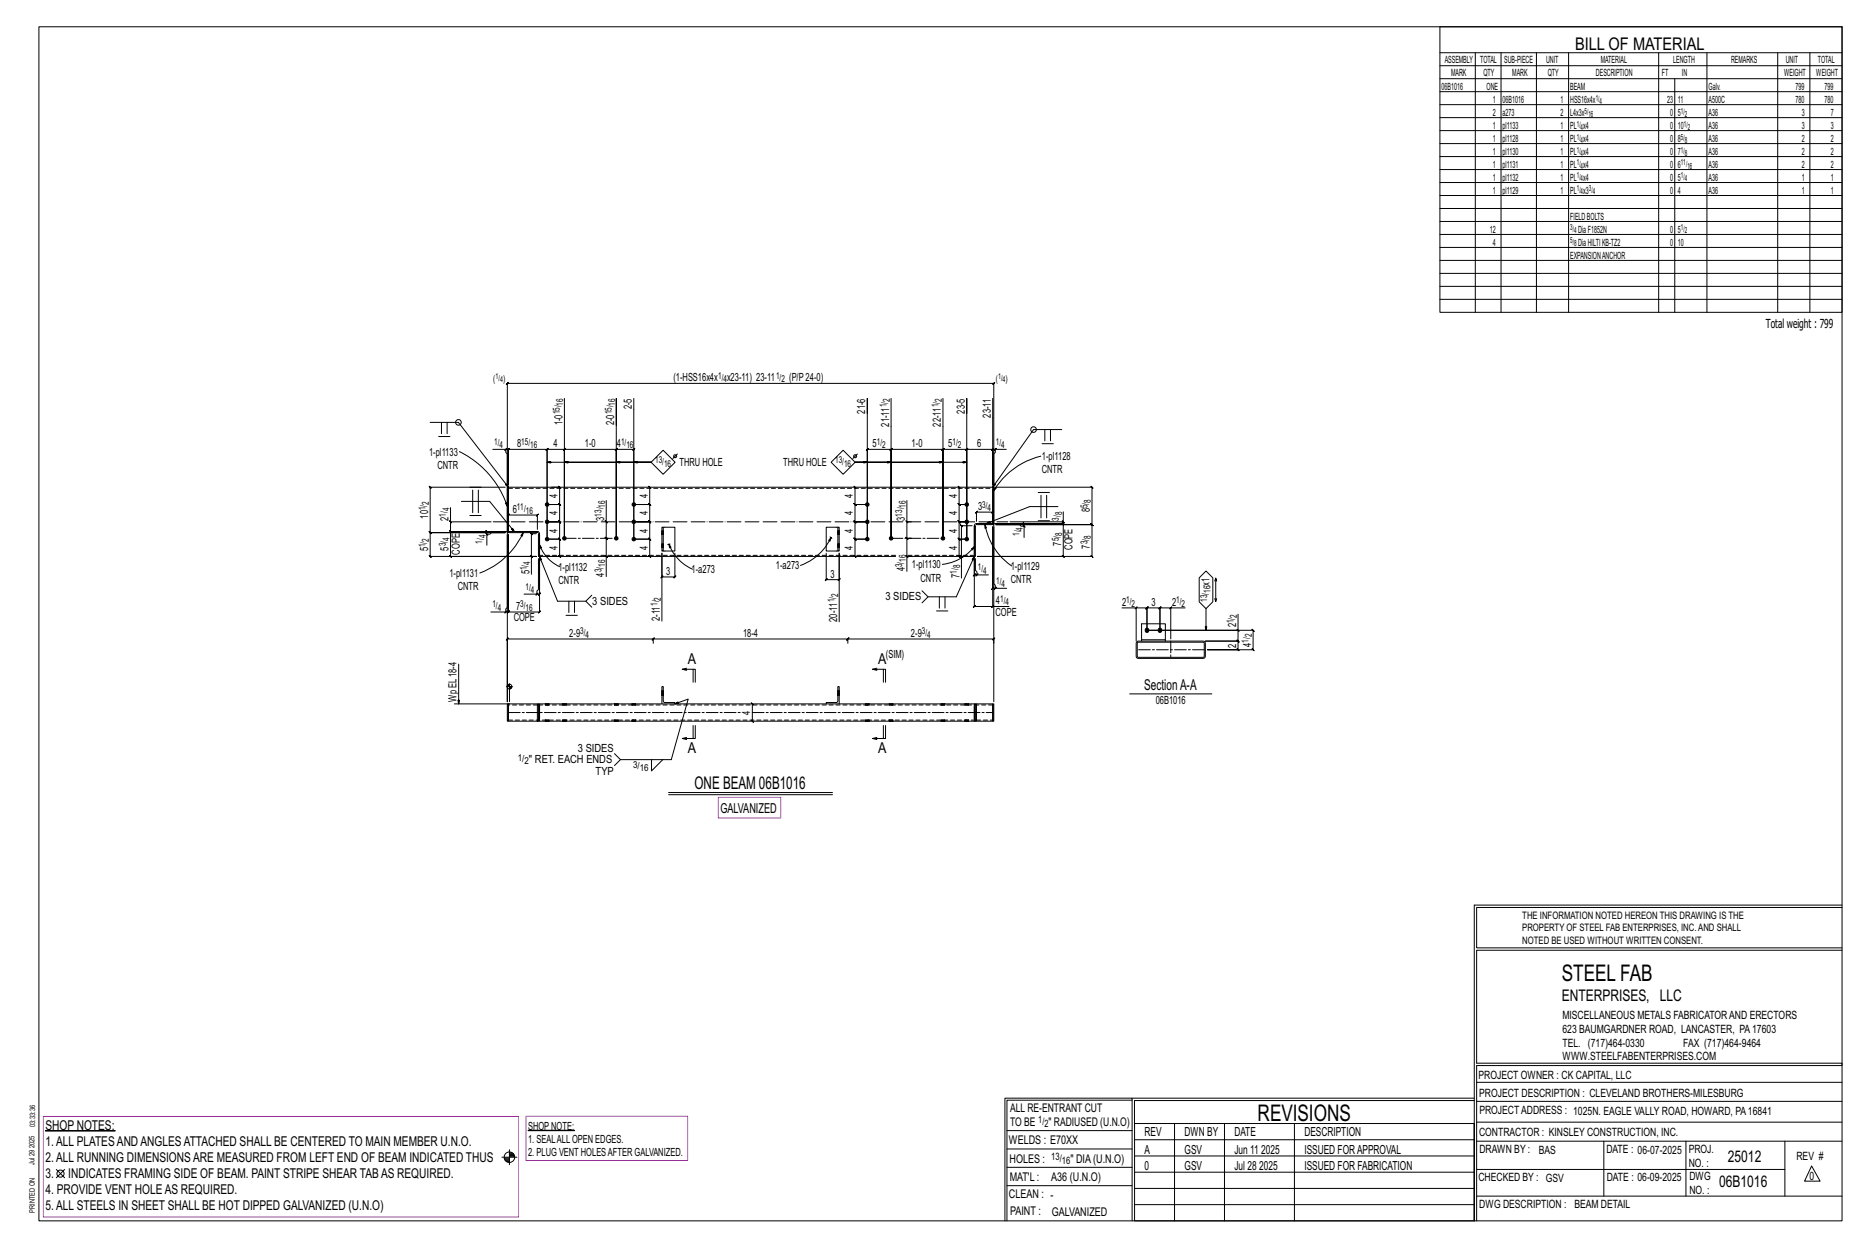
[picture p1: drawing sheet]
<svg xmlns="http://www.w3.org/2000/svg" width="914mm" height="610mm" viewBox="0 0 914 610" stroke-linecap="round" stroke-linejoin="round" font-family="sans-serif">
<g fill="#000" stroke="#000" stroke-width=".49">
<path d="M22 553h34zM259 553h22z"/>
<circle cx="268" cy="247" r=".9"/>
<circle cx="268" cy="255" r=".9"/>
<circle cx="310" cy="247" r=".9"/>
<circle cx="310" cy="255" r=".9"/>
<circle cx="425" cy="247" r=".9"/>
<circle cx="425" cy="255" r=".9"/>
<circle cx="473" cy="255" r=".9"/>
<circle cx="473" cy="247" r=".9"/>
<circle cx="268" cy="264" r=".9"/>
<circle cx="276" cy="263" r=".9"/>
<circle cx="302" cy="263" r=".9"/>
<circle cx="310" cy="264" r=".9"/>
<circle cx="425" cy="264" r=".9"/>
<circle cx="436" cy="263" r=".9"/>
<circle cx="462" cy="263" r=".9"/>
<circle cx="473" cy="264" r=".9"/>
<circle cx="561" cy="308" r="1"/>
<circle cx="568" cy="308" r="1"/>
</g>
<g fill="none" stroke="#000" stroke-width=".49">
<path d="M19 13h883v584h-883zM705 13h197v140h-197zM705 26h197M705 32h197M705 39h197M722 26v127M735 26v127M752 26v127M768 26v127M812 26v127M820 39v114M836 26v127"/>
<path d="M870 26v127M886 26v127M705 45h197M705 51h197M705 58h197M705 64h197M705 70h197M705 77h197M705 83h197M705 89h197M705 96h197M705 102h197"/>
<path d="M705 108h197M705 115h197M705 121h197M705 127h197M705 134h197M705 140h197M705 146h197M276 195v68M310 195v69M436 195v68M462 195v68M486 195v42"/>
<path d="M211 207h13l25 31-1-1 1 1h237v19v-19l1-1-1 1 20-28h14M215 214h5M216 207v5M219 207v5M241 220h7v1v1v15M248 220h1h-1l1-1v1v17v-17h-1l1-1v1h19h-1l1-1v1v44M302 208v-13v68M425 202v-7v69M473 202v-7v69M487 220l1-1-1 1zM487 220h-1v-1l-1 1h1v17M493 220h-6v1l-1 1v15"/>
<path d="M510 217h6M511 210v6M514 210v6M225 221a46 46 0 0 1 23 27M230 238h6M231 240v11M234 240v11M247 220l1-1zM247 238h-36h-1l1 1v-1v23l-1-1 1 1h36h-36l-1-1 1 1v11h-1l1 1v-1h52h-42v1l-1-1h1v-12v1l-1-1h1h27M248 238h1v23h-1zM249 239v21h15v1v10M268 226h51h-43"/>
<path d="M270 238h4h-1l1 1v-1v9l-1-1 1 1h-6h6l-1-1 1 1v8h-1l1 1v-1h-6h6h-1l1 1v-1v9l-1-1 1 1h-6M302 226h17h-9M318 238l1 1-1-1v9v-1l1 1h-1h-8h8v-1l1 1h-1v8l1 1-1-1h-8h8l1 1-1-1v9v-1l1 1h-1h-8M319 226l6-6 5 6-5 6zM332 222l-3 2M407 226l6-6 6 6-6 6zM419 238h-1l1 1v-1v9l-1-1 1 1h6h-6l-1-1 1 1v8h-1l1 1v-1h6h-6h-1l1 1v-1v9l-1-1 1 1h6M420 222l-3 2M425 226h-6h17M462 226h-43h54M469 238l1 1-1-1v9v-1l1 1h-1h4h-4v-1l1 1h-1v8l1 1-1-1h4h-4l1 1-1-1v9v-1l1 1h-1h4M486 239v17h-8l-1 1v14"/>
<path d="M486 237v-17v-1l-1 1h1h-13l1-1-1 1v44M487 238l1 1-2 1zM488 238h47h-1l1 1v-1v19l-1-1 1 1h-47h47l-1-1 1 1v15h-1l1 1v-1h-56h41l1 1-1-1v-16l1 1-1-1h-33M509 223a37 37 0 0 0-23 17M220 255l1 1zM221 248v7h19M221 255v5h-1l1 1v-1h27M226 245h14l12 15M230 252h6M247 246h1v2zM249 259v-7h-1l1-1v1h14l1-1-1 1v7M297 245v10h-1l1 1v-1v8h-1l1 1v-1h1h-2l1 1v-1v9"/>
<path d="M324 258h1v12h-1zM325 258h5v12h-5M410 258h1v12h-1zM410 258h-6v12h6M443 255l1 1zM444 255v8h-1l1 1v-1h2h-3l1 1v-1v9h33l-9 20h-14l-3-3M444 245v10h2M476 257h-5h-1l1 1v-1v15M477 257v15zM478 256h8v1h-8zM478 255v-4h-1l1-1v1h8h-1l1-1v1v4M482 257l1 1h-1z"/>
<path d="M482 257a31 31 0 0 0 13 20M486 258v28h1v2h6M487 256h14l1 1-1-1v1M488 257h11h1h1v6M501 257l1 1zM508 255h6M508 241h6M510 242v11M512 242v11M518 248h-14l-21 8M520 255l1 1zM520 250v5h-26"/>
<path d="M520 255v1l1 1-1-1h-33M238 261l1 1zM247 261h-6h-1h-2v6M248 260h-10l1 1-1-1v1M248 262v35v1v1h-8M249 260h14v1h-14zM256 261v1h-1zM256 261a38 38 0 0 1-21 19M260 272l1 1zM263 272h-3v9M263 261h-3l1 1-1-1v11M264 261v11z"/>
<path d="M264 273v15l-1 1v2h-6M264 267l1 1h-1zM264 267a19 19 0 0 0 10 10M264 272l9 22h14l3-3M264 272h174M268 264v-44h-1l1-1v1h8l1-1-1 1v43v-43l1-1-1 1h26h-1l1-1v1v43v-43h-1l1-1v1h8l1-1-1 1v44M268 264h6l-1-1 1 1v8h-1l1 1v-1h-6M296 272l1 1zM298 272h-1v10M310 264h8v-1l1 1h-1v8l1 1-1-1h-8M327 266l1 2zM327 266a22 22 0 0 0 12 12"/>
<path d="M327 266h.1M328 266h-1M330 271v11h1l-1 1v-1h-6h1l-1 1v-1v-11v33M404 271v13l1-1-1 1h7h-1l1-1v1v-13v33M406 263h1M407 263l-1 2v-1zM407 263a26 26 0 0 1-15 14M407 263h.1M425 264v-44h-1l1-1v1h11l1-1-1 1v43v-43l1-1-1 1h26h-1l1-1v1v43v-43h-1l1-1v1h11l1-1-1 1v44M425 264h-6l-1-1 1 1v8h-1l1 1v-1h6M443 272l1 1zM446 272h-2v8"/>
<path d="M470 272l1 1zM473 264h-4v-1l1 1h-1v8l1 1-1-1h4M476 269l1-2-1 2zM476 272h-5v11M477 267a23 23 0 0 1-16 9M477 273v6l1 1v1h6M247 300l1-1zM262 291l1-1zM263 291h1l1-1-1 1v-18v26h1l-1 1v-1h-15l-1 1 1-1v-37v37l-1 1 1-1h-1M278 294v6M281 294v6M287 294l3 3"/>
<path d="M454 292l-3 3M458 299h6M460 292v6M463 292v6M478 281h-1l-1 1 1-1v-8v24h-1l1-1v1h9M479 281l-1 1zM485 297l1-1zM487 288l1-1-1 1zM487 288h-1v-1l-1 1h1v-30v39h8M549 297h7v17M556 298l1-1zM556 297h5v1l1-1h-1v11h45v-8"/>
<path d="M573 298l1-1zM573 297h-5l-1 1 1-1v11v-11l-1 1 1-1h-7h1l-1 1v-1v11h52l1 1-1-1v10v-1l1 1h-1h-22h15h1l-1-1v1v-4h1l-1-1v1h-16h16h1l-1-1v1v-6M580 297h-7v16M587 283l3-4 4 4v11l-4 4-3-4zM590 298v10M595 293v1l1-1M595 283v1M596 284l-1-1v11M277 301h6M319 313l1-1zM320 313h95l1-1-1 3M320 315v-3l-1 1h1h-72l1-1-1 1v30v-155l1-1-1 1h238l1-1-1 1v155"/>
<path d="M415 313l1-1zM415 313h71l1-1-1 3M556 314h33l1 1v6l-1 1h-32l-1-1zM557 314h32v7l-32 1zM559 314v-1h11v1M559 313v-8h11v8M606 308l1 1zM225 325v19M248 336h3M248 335v1M249 335v1M249 335v8"/>
<path d="M250 336v1M250 336h.1M324 338h.1M325 338h.1M336 328l-2-1h6v7M336 327h-2M339 327v7M410 338h.1M411 338h.1M429 328l-2-1h6v7M429 327h-2M432 327v7"/>
<path d="M553 339h40M222 344h27M248 344h1v9h-1zM263 353h-14v-9h14v9h1M263 344h1M263 345h1M263 352h1M264 344v9zM264 345v7M264 353h214M264 344h213M267 344h.1"/>
<path d="M267 345h.1M267 352h.1M267 353h.1M269 344h.1M269 345h.1M269 352h.1M269 353h.1M275 344h.1M275 345h.1M275 352h.1M275 353h.1M277 344h.1"/>
<path d="M277 345h.1M277 352h.1M277 353h.1M301 344h.1M301 345h.1M301 352h.1M301 353h.1M303 344h.1M303 345h.1M303 352h.1M303 353h.1M309 344h.1"/>
<path d="M309 345h.1M309 352h.1M309 353h.1M311 344h.1M311 345h.1M311 352h.1M311 353h.1M324 340h.1M324 344v-8h1v7v1h7v-1l-2 1 7-2-8 30h-25l-3-3M325 340h.1M339 355v6M340 355v6h-6l2 1"/>
<path d="M368 352l1 1zM368 344l1 1-1-1v9M404 344l6-1v-7h1v8M410 340h.1M411 340h.1M424 344h.1M424 345h.1M424 352h.1M424 353h.1M425 344h.1M425 345h.1M425 352h.1"/>
<path d="M425 353h.1M432 355v6M433 355v6h-6l2 1M435 344h.1M435 345h.1M435 352h.1M435 353h.1M437 344h.1M437 345h.1M437 352h.1M437 353h.1M461 344h.1"/>
<path d="M461 345h.1M461 352h.1M461 353h.1M462 344h.1M462 345h.1M462 352h.1M462 353h.1M472 344h.1M472 345h.1M472 352h.1M472 353h.1M474 344h.1"/>
<path d="M474 345h.1M474 352h.1M474 353h.1M477 345v7M477 345h1M477 352h1M477 344v9M478 344h8v9h-8zM478 344h-1v9M486 344v9zM304 372l-3 3M319 372v5l5-5"/>
<path d="M336 361h-2M429 361h-2M327 388h81M327 389h81M722 443v154M722 443h180M902 444h-179v20h179M902 465h-179v55h179v1h-179v76M554 538h-61v59M554 537h168M722 538h-167v13M723 539h179"/>
<path d="M723 530h179M493 553h61M555 550h167v47h-167zM555 558h167M575 550v47M599 550v47M634 550v47M723 549h179M723 558h179M785 558v27M825 558v27M874 558v27"/>
<path d="M28 572l4 4M32 572l-4 4M246 566h7M247 567h2M247 568h2M248 568h1M249 562v8M249 566h3M249 565h3M249 564h2M493 571h61M493 562h61"/>
<path d="M555 573h167M555 566h167M723 572h151M887 570l4 8h-8zM492 597v-60h62v60M493 580h61M555 589h167M555 581h167M723 585h179"/>
<circle cx="224" cy="207" r="1.4"/>
<circle cx="506" cy="210" r="1.4"/>
<circle cx="330" cy="223" r=".7"/>
<circle cx="419" cy="223" r=".7"/>
<circle cx="249" cy="336" r="1.2"/>
<circle cx="30" cy="574" r="1.8"/>
<circle cx="249" cy="566" r="2.6"/>
</g>
<path d="M352 390h30v10h-30zM21 546h233v49h-233zM257 546h80v22h-80z" fill="none" stroke="#f0f" stroke-width=".5"/>
<g fill="none" stroke="#000" stroke-width=".49" stroke-dasharray="2 1.4">
<path d="M249 239h237M324 260h1M410 260h1zM411 260h.1M324 261h1zM324 261h.1M324 261h1M324 268h1zM324 268h.1M324 267l1 1M324 267h1M324 266h1"/>
<path d="M325 261h-1h1M325 267h-1l1 1M410 266h1zM410 267h1l-1-1M410 260l1 1-1-1M411 266h.1M411 267l-1-1M411 267h-1M411 268h-1M411 260h-1M411 261h-1M438 272h-174"/>
<path d="M477 272h-33M324 339h1M324 338h1M324 338h.1M324 340h1M324 339l1 1M325 338h-1M325 338h.1M325 339h-1l1 1M410 339h1h-1M411 338h-1M411 339h-1"/>
<path d="M411 340h-1M411 338h.1M411 339l-1-1M249 352h14M263 345h-14M264 345h213M267 352h.1M267 352v1M267 344v1M267 344h.1M267 353h.1M267 353v-1"/>
<path d="M267 352l1 1zM268 353v-1M268 352h.1M268 344v1zM268 344l-1 1M268 345h-1M268 353l1-1M268 344v1M269 344h.1M269 353v-1M269 353h.1M269 345h.1"/>
<path d="M269 345v-1M275 344v1M275 344h.1M275 352h.1M275 352v1M275 353h.1M276 344l-1 1M276 353v-1M276 352v1zM276 344l1 1zM276 344v1M276 345h.1"/>
<path d="M276 353l1-1M276 352h1M277 344v1M277 353v-1M277 344h.1M277 345h.1M277 345v-1M277 353h.1M301 344v1M301 344h.1M301 352h.1M301 352v1"/>
<path d="M301 353h.1M301 353v-1M301 352l1 1zM302 344v1zM302 344l-1 1M302 345h-1M302 353v-1M302 352h.1M302 344v1M302 353l1-1M302 344h1M303 345h-1"/>
<path d="M303 345v-1M303 353v-1M303 353h-1M309 352h.1M309 352v1M309 344v1M309 344h.1M309 353h.1M310 353v-1M310 344l-1 1M310 352v1zM310 353l1-1"/>
<path d="M310 352h1M310 344l1 1zM310 344v1M310 345h.1M311 353v-1M311 344v1M311 344h.1M311 353h.1M311 345h.1M311 345v-1M324 340h.1M410 340h.1"/>
<path d="M410 340h1M411 340h.1M424 352h.1M424 352v1M424 344v1M424 344h.1M424 353h.1M424 353v-1M424 352l1 1zM425 353v-1M425 352h.1M425 344v1z"/>
<path d="M425 344l-1 1M425 345h-1M425 344v1M425 344h.1M425 353h.1M425 345h.1M425 345v-1M435 344v1M435 344h.1M435 352h.1M435 352v1M435 353h.1"/>
<path d="M436 344l-1 1M436 353v-1M436 352v1zM436 344l1 1zM436 344v1M436 345h.1M436 353l1-1M436 352h1M437 344v1M437 353v-1M437 344h.1M437 345h.1"/>
<path d="M437 345v-1M437 353h.1M461 344v1M461 344h.1M461 352h.1M461 352v1M461 353h.1M461 353v-1M461 352l1 1zM462 344v1zM462 344l-1 1M462 345h-1"/>
<path d="M462 353v-1M462 352h.1M462 344v1M462 344h.1M462 345h.1M462 345v-1M462 353h.1M472 352h.1M472 352v1M472 344v1M472 344h.1M472 353h.1"/>
<path d="M473 353v-1M473 344l-1 1M473 352v1zM473 353l1-1M473 352h1M473 344l1 1zM473 344v1M473 345h.1M474 353v-1M474 344v1M474 344h.1M474 353h.1"/>
<path d="M474 345h.1M474 345v-1M477 352h-213M478 352h8M486 345h-8"/>
</g>
<path d="M241 255h252" fill="none" stroke="#000" stroke-width=".49" stroke-dasharray="6.8 1 0 1"/>
<path d="M276 263h26M436 263h26M573 314v8M590 318h-33M249 349h114M368 349h118" fill="none" stroke="#000" stroke-width=".49" stroke-dasharray="5.8 1 1 1"/>
<g font-size="11.2">
<text x="764" y="480">STEEL FAB</text>
<text x="616" y="548">REVISIONS</text>
</g>
<g font-size="8.6">
<text x="771" y="24">BILL OF MATERIAL</text>
<text x="340" y="386">ONE BEAM 06B1016</text>
</g>
<g font-size="7.9">
<text x="765" y="490">ENTERPRISES, LLC</text>
<text x="846" y="569">25012</text>
<text x="842" y="581">06B1016</text>
</g>
<g font-size="7.3">
<text x="337" y="325">A</text>
<text x="430" y="325">A</text>
<text x="560" y="338">SectionA-A</text>
<text x="337" y="368">A</text>
<text x="430" y="368">A</text>
</g>
<text font-size="6.7" x="353" y="398">GALVANIZED</text>
<g font-size="6.6">
<text x="22" y="553">SHOP NOTES:</text>
<text x="22" y="561">1.ALL PLATESANDANGLESATTACHED SHALL BE CENTERED TO MAIN MEMBER U.N.O.</text>
<text x="22" y="568">2.ALL RUNNING DIMENSIONSARE MEASURED FROM LEFT END OF BEAM INDICATED THUS</text>
<text x="22" y="576">3.</text>
<text x="33" y="576">INDICATES FRAMING SIDE OF BEAM. PAINT STRIPE SHEAR TABAS REQUIRED.</text>
<text x="22" y="584">4. PROVIDE VENT HOLEAS REQUIRED.</text>
<text x="22" y="592">5.ALL STEELS IN SHEET SHALL BE HOT DIPPED GALVANIZED (U.N.O)</text>
</g>
<g font-size="6.1">
<text x="864" y="161">Total weight : 799</text>
<text x="560" y="556">REV</text>
<text x="580" y="556">DWN BY</text>
<text x="604" y="556">DATE</text>
<text x="639" y="556">DESCRIPTION</text>
<text x="560" y="564">A</text>
<text x="580" y="564">GSV</text>
<text x="604" y="564">Jun 11</text>
<text x="617" y="564">2025</text>
<text x="639" y="564">ISSUED FORAPPROVAL</text>
<text x="560" y="572">0</text>
<text x="580" y="572">GSV</text>
<text x="604" y="572">Jul 28</text>
<text x="616" y="572">2025</text>
<text x="639" y="572">ISSUED FOR FABRICATION</text>
</g>
<g font-size="5.9">
<text x="494" y="560">WELDS : E70XX</text>
<text x="494" y="569">HOLES :</text>
<text x="524" y="569">&quot; DIA(U.N.O)</text>
<text x="494" y="578">MAT'L :</text>
<text x="515" y="578">A36 (U.N.O)</text>
<text x="494" y="586">CLEAN : -</text>
<text x="495" y="595">PAINT :</text>
<text x="515" y="595">GALVANIZED</text>
</g>
<g font-size="5.8">
<text x="494" y="544">ALL RE-ENTRANT CUT</text>
<text x="494" y="551">TO BE</text>
<text x="513" y="551">&quot; RADIUSED (U.N.O)</text>
</g>
<g font-size="5.6">
<text x="765" y="499">MISCELLANEOUS METALS FABRICATORAND ERECTORS</text>
<text x="765" y="505">623 BAUMGARDNER ROAD, LANCASTER, PA17603</text>
<text x="765" y="512">TEL. (717)464-0330</text>
<text x="824" y="512">FAX (717)464-9464</text>
<text x="765" y="519">WWW.STEELFABENTERPRISES.COM</text>
<text x="724" y="528">PROJECT OWNER : CK CAPITAL, LLC</text>
<text x="724" y="537">PROJECT DESCRIPTION : CLEVELAND BROTHERS-MILESBURG</text>
<text x="724" y="545">PROJECTADDRESS : 1025N. EAGLE VALLY ROAD, HOWARD, PA16841</text>
<text x="724" y="556">CONTRACTOR : KINSLEY CONSTRUCTION, INC.</text>
<text x="724" y="564">DRAWN BY :</text>
<text x="753" y="564">BAS</text>
<text x="786" y="564">DATE : 06-07-2025</text>
<text x="827" y="564">PROJ.</text>
<text x="879" y="568">REV #</text>
<text x="827" y="571">NO. :</text>
<text x="724" y="578">CHECKED BY : GSV</text>
<text x="787" y="578">DATE : 06-09-2025</text>
<text x="827" y="578">DWG</text>
<text x="886" y="578">0</text>
<text x="827" y="584">NO. :</text>
<text x="724" y="591">DWG DESCRIPTION : BEAM DETAIL</text>
</g>
<g font-size="5.5">
<text x="330" y="187">(1-HSS16x4x</text>
<text x="356" y="187">x23-11) 23-11</text>
<text x="386" y="187">(P/P24-0)</text>
<text x="309" y="200" transform="rotate(-90 309 200)">2-5</text>
<text x="424" y="202" transform="rotate(-90 424 202)">21-6</text>
<text x="472" y="202" transform="rotate(-90 472 202)">23-5</text>
<text x="275" y="208" transform="rotate(-90 275 208)">1-0</text>
<text x="301" y="208" transform="rotate(-90 301 208)">2-0</text>
<text x="435" y="209" transform="rotate(-90 435 209)">21-11</text>
<text x="461" y="209" transform="rotate(-90 461 209)">22-11</text>
<text x="485" y="204" transform="rotate(-90 485 204)">23-11</text>
<text x="253" y="219">8</text>
<text x="271" y="219">4</text>
<text x="286" y="219">1-0</text>
<text x="302" y="219">4</text>
<text x="427" y="219">5</text>
<text x="446" y="219">1-0</text>
<text x="464" y="219">5</text>
<text x="478" y="219">6</text>
<text x="210" y="223">1-pl1133</text>
<text x="333" y="228">THRU HOLE</text>
<text x="383" y="228">THRU HOLE</text>
<text x="510" y="225">1-pl1128</text>
<text x="214" y="229">CNTR</text>
<text x="510" y="232">CNTR</text>
<text x="273" y="244" transform="rotate(-90 273 244)">4</text>
<text x="317" y="244" transform="rotate(-90 317 244)">4</text>
<text x="418" y="244" transform="rotate(-90 418 244)">4</text>
<text x="469" y="244" transform="rotate(-90 469 244)">4</text>
<text x="251" y="251">6</text>
<text x="479" y="250">3</text>
<text x="534" y="251" transform="rotate(-90 534 251)">8</text>
<text x="210" y="254" transform="rotate(-90 210 254)">10</text>
<text x="220" y="255" transform="rotate(-90 220 255)">2</text>
<text x="273" y="252" transform="rotate(-90 273 252)">4</text>
<text x="296" y="255" transform="rotate(-90 296 255)">3</text>
<text x="317" y="252" transform="rotate(-90 317 252)">4</text>
<text x="418" y="252" transform="rotate(-90 418 252)">4</text>
<text x="443" y="255" transform="rotate(-90 443 255)">3</text>
<text x="469" y="252" transform="rotate(-90 469 252)">4</text>
<text x="273" y="261" transform="rotate(-90 273 261)">4</text>
<text x="317" y="261" transform="rotate(-90 317 261)">4</text>
<text x="418" y="261" transform="rotate(-90 418 261)">4</text>
<text x="469" y="261" transform="rotate(-90 469 261)">4</text>
<text x="210" y="270" transform="rotate(-90 210 270)">5</text>
<text x="220" y="269" transform="rotate(-90 220 269)">5</text>
<text x="273" y="269" transform="rotate(-90 273 269)">4</text>
<text x="317" y="269" transform="rotate(-90 317 269)">4</text>
<text x="418" y="269" transform="rotate(-90 418 269)">4</text>
<text x="469" y="269" transform="rotate(-90 469 269)">4</text>
<text x="519" y="267" transform="rotate(-90 519 267)">7</text>
<text x="525" y="269" transform="rotate(-90 525 269)">COPE</text>
<text x="534" y="268" transform="rotate(-90 534 268)">7</text>
<text x="225" y="271" transform="rotate(-90 225 271)">COPE</text>
<text x="259" y="281" transform="rotate(-90 259 281)">5</text>
<text x="273" y="279">1-pl1132</text>
<text x="326" y="281">3</text>
<text x="339" y="281">1-a273</text>
<text x="380" y="279">1-a273</text>
<text x="443" y="280" transform="rotate(-90 443 280)">4</text>
<text x="446" y="278">1-pl1130</text>
<text x="495" y="279">1-pl1129</text>
<text x="220" y="282">1-pl1131</text>
<text x="273" y="286">CNTR</text>
<text x="296" y="282" transform="rotate(-90 296 282)">4</text>
<text x="407" y="283">3</text>
<text x="451" y="285">CNTR</text>
<text x="470" y="283" transform="rotate(-90 470 283)">7</text>
<text x="495" y="285">CNTR</text>
<text x="592" y="287" transform="rotate(-90 592 287)">x1</text>
<text x="224" y="289">CNTR</text>
<text x="433" y="294">3 SIDES</text>
<text x="253" y="298">7</text>
<text x="290" y="296">3 SIDES</text>
<text x="488" y="296">4</text>
<text x="549" y="296">2</text>
<text x="564" y="296">3</text>
<text x="574" y="296">2</text>
<text x="251" y="304">COPE</text>
<text x="323" y="304" transform="rotate(-90 323 304)">2-11</text>
<text x="410" y="304" transform="rotate(-90 410 304)">20-11</text>
<text x="487" y="301">COPE</text>
<text x="279" y="312">2-9</text>
<text x="364" y="312">18-4</text>
<text x="446" y="312">2-9</text>
<text x="605" y="307" transform="rotate(-90 605 307)">2</text>
<text x="605" y="317" transform="rotate(-90 605 317)">2</text>
<text x="612" y="317" transform="rotate(-90 612 317)">4</text>
<text x="434" y="322">(SIM)</text>
<text x="224" y="343" transform="rotate(-90 224 343)">Wp EL18-4</text>
<text x="566" y="344">06B1016</text>
<text x="367" y="350" transform="rotate(-90 367 350)">4</text>
<text x="283" y="368">3 SIDES</text>
<text x="259" y="373">&quot; RET. EACH ENDS</text>
<text x="292" y="379">TYP</text>
<text x="259" y="553">SHOPNOTE:</text>
<text x="259" y="559">1. SEALALLOPEN EDGES.</text>
<text x="259" y="566">2. PLUG VENT HOLESAFTER GALVANIZED.</text>
</g>
<g font-size="5">
<text x="745" y="450">THE INFORMATION NOTED HEREON THIS DRAWING IS THE</text>
<text x="745" y="456">PROPERTY OF STEEL FAB ENTERPRISES, INC.AND SHALL</text>
<text x="745" y="462">NOTED BE USED WITHOUT WRITTEN CONSENT.</text>
<text x="508" y="550">1/</text>
<text x="511" y="551">2</text>
<text x="515" y="568">13/</text>
<text x="520" y="570">16</text>
</g>
<g font-size="4.9">
<text x="707" y="31">ASSEMBLY</text>
<text x="725" y="31">TOTAL</text>
<text x="736" y="31">SUB-PIECE</text>
<text x="757" y="31">UNIT</text>
<text x="784" y="31">MATERIAL</text>
<text x="819" y="31">LENGTH</text>
<text x="847" y="31">REMARKS</text>
<text x="874" y="31">UNIT</text>
<text x="890" y="31">TOTAL</text>
<text x="710" y="37">MARK</text>
<text x="726" y="37">QTY</text>
<text x="740" y="37">MARK</text>
<text x="758" y="37">QTY</text>
<text x="781" y="37">DESCRIPTION</text>
<text x="814" y="37">FT</text>
<text x="823" y="37">IN</text>
<text x="873" y="37">WEIGHT</text>
<text x="889" y="37">WEIGHT</text>
<text x="706" y="44">06B1016</text>
<text x="728" y="44">ONE</text>
<text x="769" y="44">BEAM</text>
<text x="836" y="44">Galv.</text>
<text x="879" y="44">799</text>
<text x="893" y="44">799</text>
<text x="731" y="50">1</text>
<text x="736" y="50">06B1016</text>
<text x="764" y="50">1</text>
<text x="769" y="50">HSS16x4x</text>
<text x="816" y="50">23</text>
<text x="821" y="50">11</text>
<text x="836" y="50">A500C</text>
<text x="879" y="50">780</text>
<text x="893" y="50">780</text>
<text x="731" y="57">2</text>
<text x="736" y="57">a273</text>
<text x="764" y="57">2</text>
<text x="769" y="57">L4x3x</text>
<text x="818" y="57">0</text>
<text x="821" y="57">5</text>
<text x="836" y="57">A36</text>
<text x="882" y="57">3</text>
<text x="896" y="57">7</text>
<text x="731" y="63">1</text>
<text x="736" y="63">pl1133</text>
<text x="764" y="63">1</text>
<text x="769" y="63">PL x4</text>
<text x="818" y="63">0</text>
<text x="821" y="63">10</text>
<text x="836" y="63">A36</text>
<text x="882" y="63">3</text>
<text x="896" y="63">3</text>
<text x="731" y="69">1</text>
<text x="736" y="69">pl1128</text>
<text x="764" y="69">1</text>
<text x="769" y="69">PL x4</text>
<text x="818" y="69">0</text>
<text x="821" y="69">8</text>
<text x="836" y="69">A36</text>
<text x="882" y="69">2</text>
<text x="896" y="69">2</text>
<text x="731" y="76">1</text>
<text x="736" y="76">pl1130</text>
<text x="764" y="76">1</text>
<text x="769" y="76">PL x4</text>
<text x="818" y="76">0</text>
<text x="821" y="76">7</text>
<text x="836" y="76">A36</text>
<text x="882" y="76">2</text>
<text x="896" y="76">2</text>
<text x="731" y="82">1</text>
<text x="736" y="82">pl1131</text>
<text x="764" y="82">1</text>
<text x="769" y="82">PL x4</text>
<text x="818" y="82">0</text>
<text x="821" y="82">6</text>
<text x="836" y="82">A36</text>
<text x="882" y="82">2</text>
<text x="896" y="82">2</text>
<text x="731" y="88">1</text>
<text x="736" y="88">pl1132</text>
<text x="764" y="88">1</text>
<text x="769" y="88">PL x4</text>
<text x="818" y="88">0</text>
<text x="821" y="88">5</text>
<text x="836" y="88">A36</text>
<text x="882" y="88">1</text>
<text x="896" y="88">1</text>
<text x="731" y="95">1</text>
<text x="736" y="95">pl1129</text>
<text x="764" y="95">1</text>
<text x="769" y="95">PL x3</text>
<text x="818" y="95">0</text>
<text x="821" y="95">4</text>
<text x="836" y="95">A36</text>
<text x="882" y="95">1</text>
<text x="896" y="95">1</text>
<text x="769" y="107">FIELDBOLTS</text>
<text x="729" y="114">12</text>
<text x="772" y="114">DiaF1852N</text>
<text x="818" y="114">0</text>
<text x="821" y="114">5</text>
<text x="731" y="120">4</text>
<text x="772" y="120">DiaHILTIKB-TZ2</text>
<text x="818" y="120">0</text>
<text x="821" y="120">10</text>
<text x="769" y="127">EXPANSIONANCHOR</text>
</g>
<g font-size="4.7">
<text x="352" y="185">1/</text>
<text x="380" y="185">1/</text>
<text x="241" y="187">(</text>
<text x="246" y="187">)</text>
<text x="354" y="187">4</text>
<text x="382" y="187">2</text>
<text x="488" y="187">(</text>
<text x="492" y="187">)</text>
<text x="436" y="197" transform="rotate(-90 436 197)">2</text>
<text x="461" y="197" transform="rotate(-90 461 197)">2</text>
<text x="274" y="203" transform="rotate(-90 274 203)">15/</text>
<text x="276" y="198" transform="rotate(-90 276 198)">16</text>
<text x="299" y="203" transform="rotate(-90 299 203)">15/</text>
<text x="301" y="198" transform="rotate(-90 301 198)">16</text>
<text x="434" y="199" transform="rotate(-90 434 199)">1/</text>
<text x="459" y="199" transform="rotate(-90 459 199)">1/</text>
<text x="242" y="218">1/</text>
<text x="245" y="219">4</text>
<text x="255" y="218">15/</text>
<text x="260" y="219">16</text>
<text x="304" y="218">1/</text>
<text x="307" y="219">16</text>
<text x="429" y="218">1/</text>
<text x="432" y="219">2</text>
<text x="466" y="218">1/</text>
<text x="469" y="219">2</text>
<text x="487" y="218">1/</text>
<text x="490" y="219">4</text>
<text x="321" y="227">13/</text>
<text x="409" y="227">13/</text>
<text x="325" y="228">16</text>
<text x="413" y="228">16</text>
<text x="208" y="250" transform="rotate(-90 208 250)">1/</text>
<text x="210" y="247" transform="rotate(-90 210 247)">2</text>
<text x="220" y="250" transform="rotate(-90 220 250)">4</text>
<text x="253" y="250">11/</text>
<text x="257" y="251">16</text>
<text x="296" y="248" transform="rotate(-90 296 248)">16</text>
<text x="443" y="248" transform="rotate(-90 443 248)">16</text>
<text x="481" y="248">3/</text>
<text x="483" y="250">4</text>
<text x="532" y="249" transform="rotate(-90 532 249)">5/</text>
<text x="534" y="246" transform="rotate(-90 534 246)">8</text>
<text x="218" y="253" transform="rotate(-90 218 253)">1/</text>
<text x="295" y="253" transform="rotate(-90 295 253)">13/</text>
<text x="442" y="253" transform="rotate(-90 442 253)">13/</text>
<text x="518" y="255" transform="rotate(-90 518 255)">3/</text>
<text x="520" y="252" transform="rotate(-90 520 252)">8</text>
<text x="238" y="263" transform="rotate(-90 238 263)">4</text>
<text x="499" y="262" transform="rotate(-90 499 262)">1/</text>
<text x="501" y="260" transform="rotate(-90 501 260)">4</text>
<text x="520" y="262" transform="rotate(-90 520 262)">8</text>
<text x="534" y="264" transform="rotate(-90 534 264)">8</text>
<text x="208" y="268" transform="rotate(-90 208 268)">1/</text>
<text x="210" y="265" transform="rotate(-90 210 265)">2</text>
<text x="218" y="267" transform="rotate(-90 218 267)">3/</text>
<text x="220" y="265" transform="rotate(-90 220 265)">4</text>
<text x="236" y="266" transform="rotate(-90 236 266)">1/</text>
<text x="518" y="265" transform="rotate(-90 518 265)">5/</text>
<text x="532" y="266" transform="rotate(-90 532 266)">3/</text>
<text x="443" y="275" transform="rotate(-90 443 275)">16</text>
<text x="258" y="279" transform="rotate(-90 258 279)">1/</text>
<text x="260" y="276" transform="rotate(-90 260 276)">4</text>
<text x="295" y="280" transform="rotate(-90 295 280)">3/</text>
<text x="296" y="277" transform="rotate(-90 296 277)">16</text>
<text x="442" y="277" transform="rotate(-90 442 277)">3/</text>
<text x="468" y="281" transform="rotate(-90 468 281)">1/</text>
<text x="470" y="278" transform="rotate(-90 470 278)">8</text>
<text x="479" y="279">1/</text>
<text x="481" y="281">4</text>
<text x="488" y="286">1/</text>
<text x="490" y="287">4</text>
<text x="257" y="288">1/</text>
<text x="260" y="290">4</text>
<text x="323" y="294" transform="rotate(-90 323 294)">2</text>
<text x="410" y="292" transform="rotate(-90 410 292)">2</text>
<text x="593" y="290" transform="rotate(-90 593 290)">16</text>
<text x="241" y="297">1/</text>
<text x="244" y="299">4</text>
<text x="255" y="297">3/</text>
<text x="257" y="299">16</text>
<text x="322" y="296" transform="rotate(-90 322 296)">1/</text>
<text x="409" y="295" transform="rotate(-90 409 295)">1/</text>
<text x="490" y="294">1/</text>
<text x="492" y="296">4</text>
<text x="551" y="295">1/</text>
<text x="554" y="297">2</text>
<text x="576" y="295">1/</text>
<text x="578" y="297">2</text>
<text x="591" y="294" transform="rotate(-90 591 294)">13/</text>
<text x="604" y="305" transform="rotate(-90 604 305)">1/</text>
<text x="605" y="302" transform="rotate(-90 605 302)">2</text>
<text x="284" y="310">3/</text>
<text x="451" y="310">3/</text>
<text x="613" y="312" transform="rotate(-90 613 312)">2</text>
<text x="287" y="312">4</text>
<text x="454" y="312">4</text>
<text x="611" y="314" transform="rotate(-90 611 314)">1/</text>
<text x="253" y="372">1/</text>
<text x="257" y="374">2</text>
<text x="310" y="375">3/</text>
<text x="313" y="377">16</text>
</g>
<g font-size="4.2">
<text x="781" y="49">1/</text>
<text x="783" y="51">4</text>
<text x="776" y="56">5/</text>
<text x="778" y="57">16</text>
<text x="823" y="56">1/</text>
<text x="825" y="57">2</text>
<text x="772" y="62">1/</text>
<text x="774" y="63">4</text>
<text x="824" y="62">1/</text>
<text x="826" y="63">2</text>
<text x="772" y="68">1/</text>
<text x="774" y="70">4</text>
<text x="823" y="68">5/</text>
<text x="825" y="70">8</text>
<text x="772" y="75">1/</text>
<text x="774" y="76">4</text>
<text x="823" y="75">1/</text>
<text x="825" y="76">8</text>
<text x="772" y="81">1/</text>
<text x="774" y="82">4</text>
<text x="823" y="81">11/</text>
<text x="826" y="82">16</text>
<text x="772" y="87">1/</text>
<text x="774" y="89">4</text>
<text x="823" y="87">1/</text>
<text x="825" y="89">4</text>
<text x="772" y="94">1/</text>
<text x="774" y="95">4</text>
<text x="778" y="94">3/</text>
<text x="780" y="95">4</text>
<text x="769" y="113">3/</text>
<text x="823" y="113">1/</text>
<text x="769" y="119">5/</text>
<text x="770" y="114">4</text>
<text x="825" y="114">2</text>
<text x="770" y="121">8</text>
</g>
<g font-size="4">
<text x="243" y="186">1/</text>
<text x="489" y="186">1/</text>
<text x="245" y="187">4</text>
<text x="491" y="187">4</text>
</g>
<g font-size="3.7">
<text x="17" y="551" transform="rotate(-90 17 551)">03:33:36</text>
<text x="17" y="562" transform="rotate(-90 17 562)">2025</text>
<text x="17" y="570" transform="rotate(-90 17 570)">Jul 29</text>
<text x="17" y="593" transform="rotate(-90 17 593)">PRINTED ON</text>
</g>
</svg>
